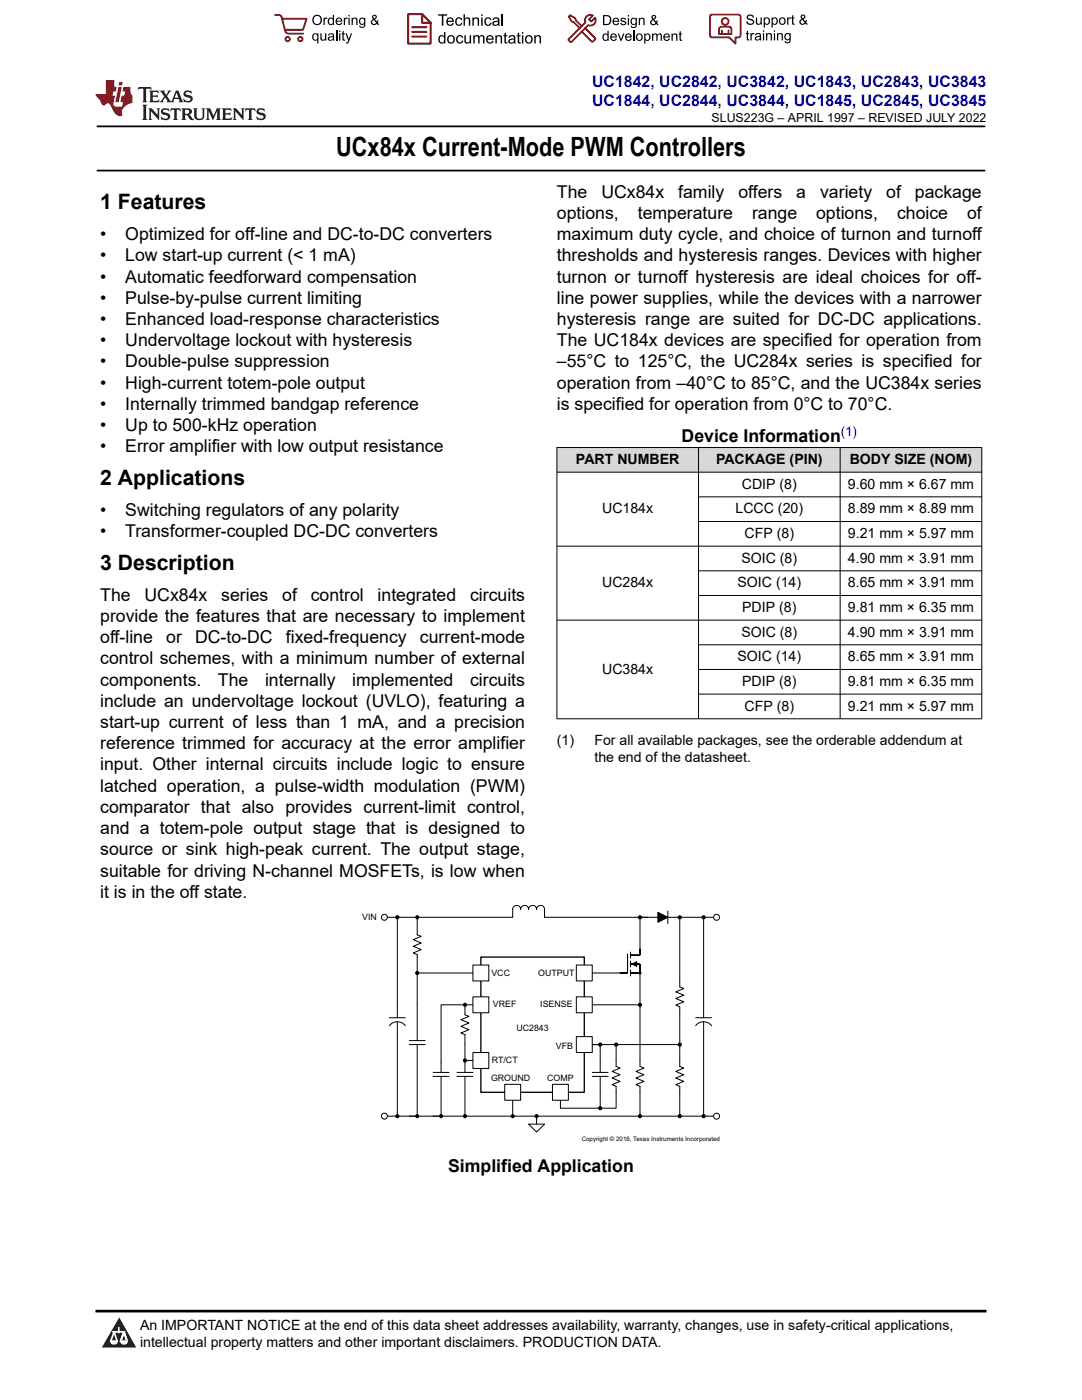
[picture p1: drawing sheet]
<svg xmlns="http://www.w3.org/2000/svg" width="216mm" height="279mm" viewBox="0 0 216 279" stroke-linecap="round" stroke-linejoin="round" font-family="sans-serif">
<path d="M19.3 25.2h177.3M19.3 34h177.3" fill="none" stroke="#000" stroke-width=".35"/>
<g fill="#d8d8d8">
<path d="M111.1 89.3h84.8v4.9h-84.8z" fill-rule="evenodd"/>
<path d="M111.2 89.4h28.1v4.8h-28.1z" fill-rule="evenodd"/>
<path d="M139.4 89.4h28.2v4.8h-28.2z" fill-rule="evenodd"/>
<path d="M167.7 89.4h28.1v4.8h-28.1z" fill-rule="evenodd"/>
</g>
<g fill="none" stroke="#000" stroke-width=".2">
<path d="M111.1 89.3h84.9M111.1 94.2h84.9M111.1 89.3v54.2M139.4 89.3v54.2M139.4 99.2h56.6M167.6 89.3v54.2M195.9 89.3v54.2M139.4 104.1h56.6M139.4 113.9h56.6M139.4 118.8h56.6M196 109h-84.9M139.4 128.7h56.6"/>
<path d="M139.4 133.6h56.6M139.4 138.5h56.6M196 123.8h-84.9M196 143.4h-84.9M83.3 183.1v3.4l.7 .4-1.5 .6 1.5 .7-1.5 .7 1.5 .6-1.5 .7 .8 .3v.5M77.7 204.7a1.98 1.98 0 0 1 3.2 0M77.7 203.1h3.2M79.3 200.9v2.2M79.3 203.9v3M81.7 208.5h3.1M81.7 207.7h3.1M83.3 200.5v7.2"/>
<path d="M83.3 208.5v14.3M86.4 214.8h3.2M86.4 214h3.2M88 212v2M88 214.8v8M91.2 214.8h3.2M91.2 214h3.2M92.8 200.5v2l.8 .3-1.6 .7 1.6 .7-1.6 .6 1.6 .7-1.6 .7 .8 .3v2M92.8 211.6v2.4M92.8 214.8v8"/>
<circle cx="83.3" cy="194.2" r=".32"/>
</g>
<path d="M96 191h20.6v27h-20.6z" fill="none" stroke="#000" stroke-width=".26"/>
<circle cx="83.3" cy="194.2" r=".32" fill="#000"/>
<path d="M100.7 216.4h3.2v3.2h-3.2z" fill-rule="evenodd" fill="#fff"/>
<path d="M100.7 216.4h3.2v3.2h-3.2z" fill="none" stroke="#000" stroke-width=".2"/>
<path d="M110.2 216.4h3.2v3.2h-3.2z" fill-rule="evenodd" fill="#fff"/>
<path d="M110.2 216.4h3.2v3.2h-3.2z" fill="none" stroke="#000" stroke-width=".2"/>
<path d="M115 192.6h3.2v3.2h-3.2z" fill-rule="evenodd" fill="#fff"/>
<path d="M115 192.6h3.2v3.2h-3.2z" fill="none" stroke="#000" stroke-width=".2"/>
<path d="M115 198.9h3.2v3.2h-3.2z" fill-rule="evenodd" fill="#fff"/>
<path d="M115 198.9h3.2v3.2h-3.2z" fill="none" stroke="#000" stroke-width=".2"/>
<path d="M115 206.9h3.2v3.2h-3.2z" fill-rule="evenodd" fill="#fff"/>
<path d="M83.3 183.1h19v-1.6a.79 .79 0 0 1 .8-.8 .79 .79 0 0 1 .8 .8 .79 .79 0 0 1 .8-.8 .79 .79 0 0 1 .8 .8 .79 .79 0 0 1 .8-.8 .79 .79 0 0 1 .8 .8 .79 .79 0 0 1 .8-.8 .79 .79 0 0 1 .8 .8v1.6M83.3 191v3.2h11.1M83.3 194.2v6.3M115 206.9h3.2v3.2h-3.2z" fill="none" stroke="#000" stroke-width=".2"/>
<circle cx="76.7" cy="183.1" r=".6" fill="#fff"/>
<g fill="none" stroke="#000" stroke-width=".2">
<path d="M77.3 183.1h6M79.3 183.1v17.8M79.3 206.9v15.9h4M92.8 208.5v3.1h1.6M94.4 200.5h-6.4v11.5M81.7 222.8h11.1"/>
<circle cx="76.7" cy="183.1" r=".6"/>
<circle cx="79.3" cy="183.1" r=".32"/>
<circle cx="83.3" cy="183.1" r=".32"/>
<circle cx="92.8" cy="211.6" r=".32"/>
<circle cx="92.8" cy="200.5" r=".32"/>
<circle cx="83.3" cy="222.8" r=".32"/>
<circle cx="88" cy="222.8" r=".32"/>
<circle cx="92.8" cy="222.8" r=".32"/>
</g>
<g fill="#000">
<circle cx="79.3" cy="183.1" r=".32"/>
<circle cx="83.3" cy="183.1" r=".32"/>
<circle cx="92.8" cy="211.6" r=".32"/>
<circle cx="92.8" cy="200.5" r=".32"/>
<circle cx="83.3" cy="222.8" r=".32"/>
<circle cx="88" cy="222.8" r=".32"/>
<circle cx="92.8" cy="222.8" r=".32"/>
</g>
<path d="M94.4 192.6h3.1v3.2h-3.1z" fill-rule="evenodd" fill="#fff"/>
<path d="M94.4 192.6h3.1v3.2h-3.1z" fill="none" stroke="#000" stroke-width=".2"/>
<path d="M94.4 198.9h3.1v3.2h-3.1z" fill-rule="evenodd" fill="#fff"/>
<path d="M94.4 198.9h3.1v3.2h-3.1z" fill="none" stroke="#000" stroke-width=".2"/>
<path d="M94.4 210.1h3.1v3.1h-3.1z" fill-rule="evenodd" fill="#fff"/>
<g fill="none" stroke="#000" stroke-width=".2">
<path d="M108.7 183.1h26.9v13.9l.8 .3-1.6 .7 1.6 .6-1.6 .7 1.6 .6-1.6 .7 .8 .3v11.9l.8 .4-1.6 .6 1.6 .7-1.6 .6 1.6 .7-1.6 .7 .8 .3v6h-7.9M125.2 190.4v3.8h-7M125.8 192.4h1.9v1.8h-1.9M125.8 190v1.2M125.8 191.8v1.2M125.8 193.6v1.2M126.1 192.4l1-.5v1zM127.7 194.2v18.6l.8 .4-1.6 .6 1.6 .7-1.6 .6 1.6 .7-1.6 .7 .8 .3v6h-25.4M129.3 183.1h-1.6v7.5h-1.9M131.3 182.1l2 1-2 1zM133.3 181.8v2.5M94.4 210.1h3.1v3.1h-3.1z"/>
<path d="M102.3 219.6v3.2h-9.5M118.2 214.8h3.2M118.2 214h3.2M118.2 200.5h9.5M119.8 214v-5.5h-1.6h4.7v4.3l.8 .4-1.6 .6 1.6 .7-1.6 .6 1.6 .7-1.6 .7 .8 .3v4.4h-3.1M119.8 214.8v6.4h-8v-1.6M122.9 208.5h12.7M138.8 204.7a1.98 1.98 0 0 1 3.2 0M138.8 203.1h3.2M140.4 200.9v2.2M140.4 203.9v3M105.5 224.3h3.2l-1.6 1.6z"/>
<path d="M107.1 222.8v1.5"/>
<circle cx="127.7" cy="183.1" r=".32"/>
<circle cx="135.6" cy="183.1" r=".32"/>
<circle cx="119.8" cy="208.5" r=".32"/>
<circle cx="122.9" cy="208.5" r=".32"/>
<circle cx="127.7" cy="200.5" r=".32"/>
<circle cx="135.6" cy="208.5" r=".32"/>
<circle cx="102.3" cy="222.8" r=".32"/>
<circle cx="107.1" cy="222.8" r=".32"/>
<circle cx="119.8" cy="221.2" r=".32"/>
<circle cx="127.7" cy="222.8" r=".32"/>
</g>
<g fill="#000">
<path d="M126.1 192.4l1-.5v1z"/>
<path d="M131.3 182.1l2 1-2 1z" fill-rule="evenodd"/>
<circle cx="127.7" cy="183.1" r=".32"/>
<circle cx="127.7" cy="194.2" r=".32"/>
<circle cx="135.6" cy="183.1" r=".32"/>
<circle cx="119.8" cy="208.5" r=".32"/>
<circle cx="122.9" cy="208.5" r=".32"/>
<circle cx="127.7" cy="200.5" r=".32"/>
<circle cx="135.6" cy="208.5" r=".32"/>
<circle cx="102.3" cy="222.8" r=".32"/>
<circle cx="107.1" cy="222.8" r=".32"/>
<circle cx="119.8" cy="221.2" r=".32"/>
<circle cx="127.7" cy="222.8" r=".32"/>
</g>
<circle cx="143" cy="183.1" r=".6" fill="#fff"/>
<g fill="none" stroke="#000" stroke-width=".2">
<path d="M135.6 183.1h6.8M140.4 183.1v17.8M140.4 206.9v15.9h-4.8"/>
<circle cx="143" cy="183.1" r=".6"/>
<circle cx="135.6" cy="222.8" r=".32"/>
</g>
<circle cx="135.6" cy="222.8" r=".32" fill="#000"/>
<circle cx="143" cy="222.8" r=".6" fill="#fff"/>
<g fill="none" stroke="#000" stroke-width=".2">
<path d="M140.4 222.8h2"/>
<circle cx="140.4" cy="183.1" r=".32"/>
<circle cx="140.4" cy="222.8" r=".32"/>
<circle cx="143" cy="222.8" r=".6"/>
</g>
<g fill="#000">
<circle cx="140.4" cy="183.1" r=".32"/>
<circle cx="140.4" cy="222.8" r=".32"/>
</g>
<circle cx="76.7" cy="222.8" r=".6" fill="#fff"/>
<g fill="none" stroke="#000" stroke-width=".2">
<path d="M77.3 222.8h2"/>
<circle cx="76.7" cy="222.8" r=".6"/>
<circle cx="79.3" cy="222.8" r=".32"/>
</g>
<circle cx="79.3" cy="222.8" r=".32" fill="#000"/>
<path d="M0 0h215.9v23.8h-215.9z" fill-rule="evenodd" fill="#fff"/>
<path d="M27.7 17.4l-.2 .6 .5-.3h.6v.1v2.2l-.2 .4h1l-.2-.4v-2.2v-.1h.5l.5 .3-.1-.6zM29.8 18.1l.2 .4v1.5l-.2 .4h1.9l.1-.6a1.08 1.08 0 0 1-1.3 .2v-.7h.6l.4 .2v-.6l-.4 .2h-.6v-.6l.2-.1a1 1 0 0 1 1 .2l-.1-.5zM31.8 18.1l1 1.1-1 1.2h.9l-.2-.2 .4-.7 .5 .7-.2 .2h1.6l-.2-.2 .1-.4h1l.1 .4-.1 .2h.9l-.2-.3-.8-2h-.5l-1 2.2-.8-1.1 .9-1.1h-.8l.2 .2-.5 .7-.3-.7 .1-.2zM35.2 18.5l.4 1h-.8zM36.8 18.2a.65 .65 0 0 0-.2 .7 .65 .65 0 0 0 .6 .5l.7 .2 .1 .2a.79 .79 0 0 1-.7 .4 .79 .79 0 0 1-.7-.5l.1 .7 .2-.1a.93 .93 0 0 0 1.1 .1 .93 .93 0 0 0 .4-1 1.46 1.46 0 0 0-1.2-.6l-.1-.3a1.09 1.09 0 0 1 1.2 .2l-.2-.6-.1 .1-.6-.2zM28.4 20.9l.2 .4v2.3l-.2 .3h1l-.2-.3v-2.3l.2-.4zM29.6 21.6l.2 .4v1.6l-.2 .3h.8l-.3-.3v-1.4l1.7 1.8v-2l.2-.4h-.8l.2 .2 .1 1.1-1.2-1.3zM32.3 21.8a.65 .65 0 0 0-.2 .7 .65 .65 0 0 0 .7 .4l.6 .2 .1 .2a.79 .79 0 0 1-.7 .4 .79 .79 0 0 1-.7-.5l.1 .7 .2-.1a.93 .93 0 0 0 1.1 .1 .93 .93 0 0 0 .4-.9 1.46 1.46 0 0 0-1.2-.6l-.1-.4a1.09 1.09 0 0 1 1.2 .2l-.2-.6-.1 .1-.6-.1zM34.1 21.6l-.1 .7a.63 .63 0 0 1 .7-.4l.1 1.7-.3 .3h1l-.2-.3v-1.7a.66 .66 0 0 1 .8 .4l-.1-.7zM36.2 21.6l.2 .4v1.6l-.2 .3h.9l-.2-.2v-.7h.5l.1 .2a.79 .79 0 0 0 1.2 .6l-1-.9a.61 .61 0 0 0 .6-.6 .61 .61 0 0 0-.5-.6zM36.9 21.9h.2a.47 .47 0 0 1 .5 .1 .47 .47 0 0 1 .1 .5l-.2 .2h-.6zM38.5 21.6l.2 .2a2.27 2.27 0 0 0 .4 2 1.04 1.04 0 0 0 1.7-.7v-1.3l.2-.2h-.8l.2 .4v1.1a.6 .6 0 0 1-.6 .6 .6 .6 0 0 1-.6-.6v-1.1l.3-.4zM41.1 21.6l.2 .4v1.6l-.2 .3h.7l-.2-.3v-1.5l.9 1.9 .8-1.9v1.5l-.2 .3h1l-.3-.3v-1.6l.3-.4h-.8l-.7 1.5-.7-1.5zM44.3 21.6l.2 .4v1.6l-.2 .3h1.9l.1-.5a1.09 1.09 0 0 1-1.3 .1v-.6h.6l.4 .1v-.6l-.4 .2h-.6v-.6l.2-.1a1.01 1.01 0 0 1 1 .3l-.1-.6zM46.4 21.6l.3 .4v1.6l-.3 .3h.8l-.2-.3v-1.4l1.6 1.8v-2l.2-.4h-.7l.2 .2v1.1l-1.2-1.3zM49 21.6l-.1 .7a.63 .63 0 0 1 .8-.4v1.7l-.3 .3h1l-.2-.3v-1.7a.66 .66 0 0 1 .8 .4l-.1-.7zM51.4 21.8a.65 .65 0 0 0-.2 .7 .65 .65 0 0 0 .6 .4l.6 .2 .2 .2a.79 .79 0 0 1-.8 .4 .79 .79 0 0 1-.6-.5l.1 .7 .2-.1a.93 .93 0 0 0 1 .1 .93 .93 0 0 0 .5-.9 1.46 1.46 0 0 0-1.3-.6l-.1-.4a1.09 1.09 0 0 1 1.3 .2l-.2-.6-.2 .1-.5-.1z" fill="#231f20"/>
<path d="M21.1 16v2.8h-2.1l.1 .3 .9 1a.95 .95 0 0 0 .9 .9 .59 .59 0 0 1 .6-.4 .59 .59 0 0 1 .5 .4l.4 .8a1.59 1.59 0 0 0 2.1 1.3 1.61 1.61 0 0 1 1-2.2l1-.4-.1-1.5a1.59 1.59 0 0 1-.4-1.6h-1.4l-.2 .9h.5l-.1 .8h-.5l-.2 1v.2l.4 .1-.2 .9h-.6a.73 .73 0 0 1-1.1-.7l.3-1.5h-.5l.2-.8h.5l.2-.9h-.5v-1.4zM23.6 17.4l-.6 3h.7l.6-3zM23.8 16.4l-.1 .7h.7l.1-.7z" fill="#ed1c24"/>
<g fill="#000">
<path d="M62.3 4a1 1 0 0 1 2 0 1 1 0 0 1-2 0zM62.8 3.4a.78 .78 0 0 0-.1 1.1 .78 .78 0 0 0 1.1 .1 .78 .78 0 0 0 .1-1.1 .78 .78 0 0 0-1.1-.1z" fill-rule="evenodd"/>
<path d="M62.5 6.8l.4-.2 .4 .3v-.2h.2v2h-.2v-.7a.68 .68 0 0 1-.9-.1 .68 .68 0 0 1 0-.9zM62.6 7a.51 .51 0 0 0-.1 .6 .51 .51 0 0 0 .7 .2 .51 .51 0 0 0 .1-.7 .51 .51 0 0 0-.7-.1z" fill-rule="evenodd"/>
<path d="M64.5 3.5h.3v.3l.1-.3h.3l.1 .1-.1 .2a.32 .32 0 0 0-.3 0 .32 .32 0 0 0-.1 .4v.8h-.3z" fill-rule="evenodd"/>
<path d="M63.9 6.7h.3v.8a.36 .36 0 0 0 .3 .4 .36 .36 0 0 0 .4-.5v-.7h.2v1.4h-.2v-.2a.51 .51 0 0 1-.6 .2 .51 .51 0 0 1-.4-.5z" fill-rule="evenodd"/>
<path d="M65.6 3.7l.4-.2 .4 .2v-.7h.3v2h-.3v-.2a.7 .7 0 0 1-1-.1 .7 .7 0 0 1 .2-1zM65.8 3.8a.51 .51 0 0 0-.1 .7 .51 .51 0 0 0 .6 .2 .51 .51 0 0 0 .1-.7 .51 .51 0 0 0-.6-.2z" fill-rule="evenodd"/>
<path d="M65.6 6.8a.66 .66 0 0 1 .8-.1 .66 .66 0 0 1 .3 .8v.6h-.2l-.1-.2a.52 .52 0 0 1-.7 .2 .52 .52 0 0 1-.2-.6l.3-.2a.42 .42 0 0 0 .6-.3l-.3-.2-.3 .1-.1 .2h-.3zM65.7 7.6a.35 .35 0 0 0 .3 .4 .35 .35 0 0 0 .4-.4v-.2z" fill-rule="evenodd"/>
<path d="M67.7 6.1h.2v.3h-.2zM67.7 6.7h.2v1.4h-.2z" fill-rule="evenodd"/>
<path d="M67.1 3.7a.68 .68 0 0 1 .9-.1 .68 .68 0 0 1 .3 .7h-1.1a.42 .42 0 0 0 .3 .5 .42 .42 0 0 0 .5-.3h.3a.73 .73 0 0 1-1.1 .4 .73 .73 0 0 1-.1-1.2zM67.4 3.8l-.2 .3h.8l-.2-.4z" fill-rule="evenodd"/>
<path d="M68.6 3.5h.2v.3l.2-.3h.3l.1 .1-.1 .2a.32 .32 0 0 0-.4 0 .32 .32 0 0 0-.1 .4v.8h-.2z" fill-rule="evenodd"/>
<path d="M68.3 6.3l.3-.1v.5h.2v.1h-.2v.9l.3 .4a.36 .36 0 0 1-.4 0 .36 .36 0 0 1-.2-.4v-.9h-.1v-.1h.1z" fill-rule="evenodd"/>
<path d="M68.9 6.7h.3l.4 1.1 .4-1.1h.3l-.6 1.4a.51 .51 0 0 1-.6 .6l-.1-.3h.3l.2-.3z" fill-rule="evenodd"/>
<path d="M69.5 3h.3v.3h-.3zM69.5 3.5h.3v1.5h-.3z" fill-rule="evenodd"/>
<path d="M70.2 3.5h.2v.2a.52 .52 0 0 1 .6-.2 .52 .52 0 0 1 .3 .6v.9h-.2v-.9a.34 .34 0 0 0-.3-.4 .34 .34 0 0 0-.4 .3v1h-.2z" fill-rule="evenodd"/>
<path d="M71.8 3.7l.4-.2 .5 .2v-.2h.2v1.3a.64 .64 0 0 1-.5 .8 .64 .64 0 0 1-.7-.5h.2a.41 .41 0 0 0 .5 .2 .41 .41 0 0 0 .2-.5 .69 .69 0 0 1-.9-.1 .69 .69 0 0 1 .1-1zM72 3.8a.5 .5 0 0 0-.1 .7 .5 .5 0 0 0 .7 .1 .5 .5 0 0 0 .1-.6 .5 .5 0 0 0-.7-.2z" fill-rule="evenodd"/>
<path d="M74.4 3.1a.47 .47 0 0 1 .7 .1 .47 .47 0 0 1-.3 .7l.4 .4 .1-.3 .2 .1-.1 .4 .3 .3-.2 .2-.3-.3a.63 .63 0 0 1-1 .1 .63 .63 0 0 1 .3-1l-.3-.4zM74.5 3.4a.27 .27 0 0 0 .5 0 .27 .27 0 0 0-.5 0zM74.4 4.1a.4 .4 0 0 0 0 .6 .4 .4 0 0 0 .6-.1l-.4-.6z" fill-rule="evenodd"/>
<path d="M87.4 2.9h1.8v.2h-.7v2h-.3v-2h-.8z" fill-rule="evenodd"/>
<path d="M87.6 7.2l.5-.2 .5 .2v-.8h.3v2.3h-.3v-.2a.76 .76 0 0 1-1-.1 .76 .76 0 0 1-.1-1zM87.9 7.4a.58 .58 0 0 0-.2 .7 .58 .58 0 0 0 .8 .2 .58 .58 0 0 0 .1-.7 .58 .58 0 0 0-.7-.2z" fill-rule="evenodd"/>
<path d="M89.5 7.2a.81 .81 0 0 1 1.1 .1 .81 .81 0 0 1-.2 1.2 .81 .81 0 0 1-1.1-.2l-.1-.7zM89.6 7.4a.57 .57 0 0 0 0 .8 .57 .57 0 0 0 .8 0 .57 .57 0 0 0 0-.7 .57 .57 0 0 0-.8-.1z" fill-rule="evenodd"/>
<path d="M89.3 3.7a.77 .77 0 0 1 .9-.2 .77 .77 0 0 1 .4 .9h-1.3a.48 .48 0 0 0 .4 .5 .48 .48 0 0 0 .6-.3h.3a.83 .83 0 0 1-1.3 .4 .83 .83 0 0 1 0-1.3zM89.5 3.8l-.2 .4h1l-.3-.5z" fill-rule="evenodd"/>
<path d="M91 3.7a.7 .7 0 0 1 1.2 .3h-.2a.45 .45 0 0 0-.6-.3 .45 .45 0 0 0-.3 .6 .45 .45 0 0 0 .3 .6 .45 .45 0 0 0 .6-.4l.3 .1a.76 .76 0 0 1-1.1 .5 .76 .76 0 0 1-.3-1.1z" fill-rule="evenodd"/>
<path d="M91.2 7.2a.7 .7 0 0 1 1.2 .3l-.3 .1a.45 .45 0 0 0-.5-.4 .45 .45 0 0 0-.3 .7 .45 .45 0 0 0 .3 .6 .45 .45 0 0 0 .6-.4h.2a.76 .76 0 0 1-1 .5 .76 .76 0 0 1-.4-1.1z" fill-rule="evenodd"/>
<path d="M92.5 2.9h.3v.8a.59 .59 0 0 1 .7-.2 .59 .59 0 0 1 .3 .6v1h-.2v-1a.4 .4 0 0 0-.5-.4 .4 .4 0 0 0-.3 .5v.9h-.3z" fill-rule="evenodd"/>
<path d="M92.7 7h.2v.9a.41 .41 0 0 0 .5 .6 .41 .41 0 0 0 .3-.6v-.9h.3v1.7h-.3v-.3a.58 .58 0 0 1-.7 .3 .58 .58 0 0 1-.3-.7z" fill-rule="evenodd"/>
<path d="M94.3 3.5h.2v.2a.59 .59 0 0 1 .7-.2 .59 .59 0 0 1 .4 .6v1h-.3v-1a.41 .41 0 0 0-.4-.4 .41 .41 0 0 0-.4 .5v.9h-.2z" fill-rule="evenodd"/>
<path d="M94.4 7h.3v.3a.56 .56 0 0 1 1 0 .54 .54 0 0 1 .6-.3 .54 .54 0 0 1 .4 .5v1.2h-.3v-1.1a.34 .34 0 0 0-.3-.4 .34 .34 0 0 0-.4 .3v1.2h-.3v-1.1a.38 .38 0 0 0-.5-.3 .38 .38 0 0 0-.2 .5v.9h-.3z" fill-rule="evenodd"/>
<path d="M96 2.9h.3v.3h-.3zM96 3.5h.3v1.6h-.3z" fill-rule="evenodd"/>
<path d="M96.8 3.7a.7 .7 0 0 1 1.3 .3h-.3a.45 .45 0 0 0-.6-.3 .45 .45 0 0 0-.3 .6 .45 .45 0 0 0 .3 .6 .45 .45 0 0 0 .6-.4l.3 .1a.76 .76 0 0 1-1.1 .5 .76 .76 0 0 1-.3-1.1z" fill-rule="evenodd"/>
<path d="M97.2 7.2a.77 .77 0 0 1 .9-.1 .77 .77 0 0 1 .4 .8h-1.2a.48 .48 0 0 0 .3 .6 .48 .48 0 0 0 .6-.4l.3 .1a.83 .83 0 0 1-1.3 .3 .83 .83 0 0 1 0-1.3zM97.4 7.4l-.1 .3h.9l-.2-.4z" fill-rule="evenodd"/>
<path d="M98.8 7h.3v.3a.59 .59 0 0 1 .7-.3 .59 .59 0 0 1 .4 .7v1h-.3v-1a.41 .41 0 0 0-.5-.5 .41 .41 0 0 0-.3 .6v.9h-.3z" fill-rule="evenodd"/>
<path d="M98.4 3.7a.74 .74 0 0 1 1-.2 .74 .74 0 0 1 .3 .9v.7h-.3v-.2a.59 .59 0 0 1-.8 .3 .59 .59 0 0 1-.3-.8l1.1-.3a.42 .42 0 0 0-.4-.4 .42 .42 0 0 0-.5 .3h-.2zM98.6 4.5a.36 .36 0 0 0 .2 .5 .36 .36 0 0 0 .5-.2l.1-.5z" fill-rule="evenodd"/>
<path d="M100.7 6.6l.2-.1v.5h.3v.2h-.3v1l.1 .2h.2l.1 .3a.41 .41 0 0 1-.5-.1 .41 .41 0 0 1-.1-.4v-1h-.2v-.2h.2z" fill-rule="evenodd"/>
<path d="M101.6 7.2a.74 .74 0 0 1 .9-.2 .74 .74 0 0 1 .3 1l.1 .7h-.3v-.2a.59 .59 0 0 1-.8 .2 .59 .59 0 0 1-.3-.8l1-.3a.42 .42 0 0 0-.3-.4 .42 .42 0 0 0-.5 .3h-.3zM101.8 8.1a.36 .36 0 0 0 .1 .5 .36 .36 0 0 0 .5-.3l.2-.4z" fill-rule="evenodd"/>
<path d="M103.3 6.6l.3-.1v.5h.3v.2h-.3v1l.1 .2h.2v.3a.41 .41 0 0 1-.5-.1 .41 .41 0 0 1-.1-.4v-1h-.2v-.2h.2z" fill-rule="evenodd"/>
<path d="M104.1 6.4h.3v.3h-.3zM104.1 7h.3v1.7h-.3z" fill-rule="evenodd"/>
<path d="M105 7.2a.81 .81 0 0 1 1.1 .1 .81 .81 0 0 1-.1 1.2 .81 .81 0 0 1-1.2-.2v-.7zM105.2 7.4a.57 .57 0 0 0-.1 .8 .57 .57 0 0 0 .8 0 .57 .57 0 0 0 0-.7 .57 .57 0 0 0-.7-.1z" fill-rule="evenodd"/>
<path d="M106.6 7h.3v.3a.59 .59 0 0 1 .7-.3 .59 .59 0 0 1 .4 .7v1h-.3v-1a.41 .41 0 0 0-.5-.5 .41 .41 0 0 0-.3 .6v.9h-.3z" fill-rule="evenodd"/>
<path d="M120.3 3h.7a1 1 0 0 1 1 1 1 1 0 0 1-1 1h-.7zM120.6 3.2v1.6h.4a.77 .77 0 0 0 .7-.8 .77 .77 0 0 0-.7-.8z" fill-rule="evenodd"/>
<path d="M120.4 6.9l.4-.2 .4 .2v-.8h.3v2h-.3v-.1a.7 .7 0 0 1-.9-.2 .7 .7 0 0 1 .1-.9zM120.6 7a.51 .51 0 0 0-.1 .7 .51 .51 0 0 0 .6 .1 .51 .51 0 0 0 .1-.6 .51 .51 0 0 0-.6-.2z" fill-rule="evenodd"/>
<path d="M122 6.9a.68 .68 0 0 1 .8-.2 .68 .68 0 0 1 .3 .8h-1.1a.42 .42 0 0 0 .3 .5 .42 .42 0 0 0 .5-.3h.3a.73 .73 0 0 1-1.1 .3 .73 .73 0 0 1 0-1.1zM122.2 7l-.2 .3h.8l-.2-.4z" fill-rule="evenodd"/>
<path d="M122.4 3.7a.68 .68 0 0 1 .8-.1 .68 .68 0 0 1 .4 .8h-1.1a.42 .42 0 0 0 .3 .4 .42 .42 0 0 0 .5-.3l.3 .1a.73 .73 0 0 1-1.2 .3 .73 .73 0 0 1 0-1.2zM122.6 3.8l-.1 .3h.8l-.2-.3z" fill-rule="evenodd"/>
<path d="M123.9 3.7l.1-.1a.62 .62 0 0 1 .9 .3l-.2 .1a.29 .29 0 0 0-.3-.3 .29 .29 0 0 0-.3 .3l.1 .1a.58 .58 0 0 1 .6 .1 .58 .58 0 0 1 .1 .6 .67 .67 0 0 1-1.1-.2l.2-.1a.33 .33 0 0 0 .4 .4 .33 .33 0 0 0 .3-.4 .71 .71 0 0 1-.9-.6z" fill-rule="evenodd"/>
<path d="M123.3 6.7h.2l.4 1.2 .4-1.2h.3l-.6 1.4h-.2z" fill-rule="evenodd"/>
<path d="M125.3 3h.2v.3h-.2zM125.3 3.6h.2v1.4h-.2z" fill-rule="evenodd"/>
<path d="M124.9 6.9a.68 .68 0 0 1 .8-.2 .68 .68 0 0 1 .4 .8h-1.1a.42 .42 0 0 0 .3 .5 .42 .42 0 0 0 .5-.3h.3a.73 .73 0 0 1-1.2 .3 .73 .73 0 0 1 0-1.1zM125.1 7l-.1 .3h.8l-.2-.4z" fill-rule="evenodd"/>
<path d="M126 3.7l.4-.2 .4 .2v-.1h.3v1.2a.64 .64 0 0 1-.5 .8 .64 .64 0 0 1-.8-.5l.3 .1a.41 .41 0 0 0 .5 .2 .41 .41 0 0 0 .2-.6 .69 .69 0 0 1-.9-.1 .69 .69 0 0 1 .1-1zM126.2 3.9a.5 .5 0 0 0-.1 .6 .5 .5 0 0 0 .6 .2 .5 .5 0 0 0 .2-.7 .5 .5 0 0 0-.7-.1z" fill-rule="evenodd"/>
<path d="M126.9 7.4a.73 .73 0 0 1 1.4 0 .73 .73 0 0 1-1.4 0zM127.3 7a.5 .5 0 0 0-.1 .7 .5 .5 0 0 0 .7 0 .5 .5 0 0 0 0-.6 .5 .5 0 0 0-.6-.1z" fill-rule="evenodd"/>
<path d="M127.5 3.6h.2v.2a.52 .52 0 0 1 .6-.3 .52 .52 0 0 1 .3 .6v.9h-.2v-.9a.34 .34 0 0 0-.3-.4 .34 .34 0 0 0-.4 .3v1h-.2z" fill-rule="evenodd"/>
<path d="M128.5 6.7h.3v.2a.67 .67 0 0 1 .9 0 .67 .67 0 0 1 0 .9 .55 .55 0 0 1-.9 .2v.7h-.3zM128.9 7a.5 .5 0 0 0-.1 .7 .5 .5 0 0 0 .6 .1 .5 .5 0 0 0 .2-.6 .5 .5 0 0 0-.7-.2z" fill-rule="evenodd"/>
<path d="M130.1 6.7h.2v.2a.49 .49 0 0 1 .9 0l.4-.2a.42 .42 0 0 1 .5 .4v1h-.3v-.9a.3 .3 0 0 0-.2-.3 .3 .3 0 0 0-.4 .2v1h-.2v-.9a.33 .33 0 0 0-.5-.3 .33 .33 0 0 0-.2 .5v.7h-.2z" fill-rule="evenodd"/>
<path d="M130.1 3.1a.47 .47 0 0 1 .8 .1 .47 .47 0 0 1-.3 .7l.3 .4 .1-.2h.3l-.2 .5 .3 .3-.2 .2-.3-.3a.63 .63 0 0 1-1 .1 .63 .63 0 0 1 .3-1l-.2-.5zM130.2 3.5a.27 .27 0 0 0 .5 0 .27 .27 0 0 0-.5 0zM130.2 4.1a.4 .4 0 0 0 0 .7 .4 .4 0 0 0 .6-.2l-.5-.6z" fill-rule="evenodd"/>
<path d="M132.5 6.9a.68 .68 0 0 1 .9-.2 .68 .68 0 0 1 .3 .8h-1.1a.42 .42 0 0 0 .3 .5 .42 .42 0 0 0 .5-.3h.3a.73 .73 0 0 1-1.1 .3 .73 .73 0 0 1-.1-1.1zM132.7 7l-.1 .3h.8l-.2-.4z" fill-rule="evenodd"/>
<path d="M134 6.7h.2v.2a.52 .52 0 0 1 .6-.2 .52 .52 0 0 1 .4 .6v.8h-.3v-.8a.34 .34 0 0 0-.2-.4 .34 .34 0 0 0-.4 .2l-.1 1h-.2z" fill-rule="evenodd"/>
<path d="M135.6 6.3l.2-.1v.5h.3v.2h-.3v.8l.3 .4a.36 .36 0 0 1-.4 0 .36 .36 0 0 1-.1-.4v-.8h-.2v-.2h.2z" fill-rule="evenodd"/>
<path d="M149.2 3a.8 .8 0 0 1 1.2 .5h-.2a.44 .44 0 0 0-.5-.4 .44 .44 0 0 0-.4 .5l.2 .1a.9 .9 0 0 1 1 .8 .84 .84 0 0 1-.9 .5 .84 .84 0 0 1-.7-.7h.3a.52 .52 0 0 0 .5 .5 .52 .52 0 0 0 .5-.6l-.2-.1a.85 .85 0 0 1-1-.8z" fill-rule="evenodd"/>
<path d="M149 6.3l.3-.2v.5h.2v.2h-.2v.9l.2 .4a.36 .36 0 0 1-.4-.1 .36 .36 0 0 1-.1-.4v-.8h-.2v-.2h.2z" fill-rule="evenodd"/>
<path d="M149.7 6.6h.3v.2l.1-.2h.3l.1 .1-.1 .2a.32 .32 0 0 0-.3 0 .32 .32 0 0 0-.1 .4v.8h-.3z" fill-rule="evenodd"/>
<path d="M150.7 6.8a.66 .66 0 0 1 .9-.2 .66 .66 0 0 1 .3 .9v.6h-.2l-.1-.2a.52 .52 0 0 1-.7 .2 .52 .52 0 0 1-.2-.7l.2-.1a.42 .42 0 0 0 .7-.3l-.3-.2h-.3l-.1 .3-.3-.1zM150.9 7.5a.35 .35 0 0 0 .3 .5 .35 .35 0 0 0 .4-.4v-.3z" fill-rule="evenodd"/>
<path d="M150.8 3.5h.3v.8a.36 .36 0 0 0 .3 .5 .36 .36 0 0 0 .4-.5v-.8h.2v1.4h-.2v-.2a.51 .51 0 0 1-.6 .3 .51 .51 0 0 1-.4-.6z" fill-rule="evenodd"/>
<path d="M152.2 6.1h.3v.2h-.3zM152.2 6.6h.3v1.5h-.3z" fill-rule="evenodd"/>
<path d="M152.4 3.5h.2v.2a.67 .67 0 0 1 .9 0 .67 .67 0 0 1 .1 .9 .55 .55 0 0 1-1 .2v.7h-.2zM152.7 3.8a.5 .5 0 0 0-.1 .7 .5 .5 0 0 0 .7 .1 .5 .5 0 0 0 .1-.6 .5 .5 0 0 0-.7-.2z" fill-rule="evenodd"/>
<path d="M152.9 6.6h.2v.2a.52 .52 0 0 1 .6-.2 .52 .52 0 0 1 .3 .6v.9h-.2v-.9a.34 .34 0 0 0-.3-.4 .34 .34 0 0 0-.4 .2v1.1h-.2z" fill-rule="evenodd"/>
<path d="M153.9 3.5h.3v.2a.67 .67 0 0 1 .9 0 .67 .67 0 0 1 0 .9 .55 .55 0 0 1-.9 .2v.7h-.3zM154.3 3.8a.5 .5 0 0 0-.1 .7 .5 .5 0 0 0 .6 .1 .5 .5 0 0 0 .2-.6 .5 .5 0 0 0-.7-.2z" fill-rule="evenodd"/>
<path d="M154.4 6.1h.3v.2h-.3zM154.4 6.6h.3v1.5h-.3z" fill-rule="evenodd"/>
<path d="M155 6.6h.3v.2a.52 .52 0 0 1 .6-.2 .52 .52 0 0 1 .3 .6v.9h-.2v-.9a.34 .34 0 0 0-.3-.4 .34 .34 0 0 0-.4 .2v1.1h-.3z" fill-rule="evenodd"/>
<path d="M155.4 4.2a.75 .75 0 0 1 1.5 0 .75 .75 0 0 1-1.5 0zM155.8 3.8a.5 .5 0 0 0-.1 .7 .5 .5 0 0 0 .8 0 .5 .5 0 0 0 0-.7 .5 .5 0 0 0-.7 0z" fill-rule="evenodd"/>
<path d="M156.7 6.8l.4-.2 .5 .2v-.2h.2v1.3a.64 .64 0 0 1-.5 .7 .64 .64 0 0 1-.8-.4h.3a.41 .41 0 0 0 .5 .2 .41 .41 0 0 0 .2-.5 .69 .69 0 0 1-.9-.1 .69 .69 0 0 1 .1-1zM156.9 6.9a.5 .5 0 0 0-.1 .7 .5 .5 0 0 0 .6 .1 .5 .5 0 0 0 .2-.7 .5 .5 0 0 0-.7-.1z" fill-rule="evenodd"/>
<path d="M157.1 3.5h.2v.2l.1-.2h.3h.2l-.1 .3a.32 .32 0 0 0-.4 0 .32 .32 0 0 0-.1 .4v.7h-.2z" fill-rule="evenodd"/>
<path d="M158 3.1l.3-.1v.5h.2v.2h-.2v.8l.3 .4a.36 .36 0 0 1-.4 0 .36 .36 0 0 1-.2-.4v-.8h-.1v-.2h.1z" fill-rule="evenodd"/>
<path d="M159.9 3a.47 .47 0 0 1 .7 .1 .47 .47 0 0 1-.3 .7l.4 .5 .1-.3h.2l-.1 .5 .3 .3-.2 .2-.3-.3a.63 .63 0 0 1-1 .1 .63 .63 0 0 1 .3-1l-.3-.5zM160 3.4a.27 .27 0 0 0 .5 0 .27 .27 0 0 0-.5 0zM159.9 4.1a.4 .4 0 0 0 0 .6 .4 .4 0 0 0 .6-.2l-.4-.6z" fill-rule="evenodd"/>
</g>
<path d="M67.2 6.1v2M126.5 6.1v2" fill="none" stroke="#000" stroke-width=".25"/>
<g fill="none" stroke="#de0000" stroke-width=".37">
<path d="M54.9 3h.9a1.19 1.19 0 0 1 .6 1.2l.6 2.1a.85 .85 0 0 0 1 .4h2.5M56.3 3.7h4.9l-.7 2.2h-3.6M116.1 5.2l-1.2-1.1-.1-.5-1-.6-.3 .3 .6 1 .5 .2 1.1 1.1M116.8 5.6l1.9 2v.3l-.4 .4h-.3l-1.9-2zM116.8 5.6l.6-.6a1.07 1.07 0 0 0 1.2-.2 1.07 1.07 0 0 0 .1-1.3l-.7 .8-.5-.4 .8-.8a1.07 1.07 0 0 0-1.2 .2 1.07 1.07 0 0 0-.3 1.2l-3.3 3.3v.3l.3 .3h.2l2.1-2.1M141.7 3.1l.4-.2h5.3l.3 .2 .1 3.9-.2 .4-.8 .1v1.2l-1.3-1.2h-3.4l-.4-.2zM143.5 5.6l.5-.3 1.7 .1 .2 .5v.9h-2.4zM144 6.1v.7M145.4 6.1v.7"/>
<circle cx="57.4" cy="7.8" r=".44"/>
<circle cx="59.9" cy="7.8" r=".44"/>
<circle cx="144.7" cy="4.3" r=".67"/>
</g>
<path d="M100.2 2.9v2.2" fill="none" stroke="#000" stroke-width=".28"/>
<path d="M81.4 2.8h2.8v1.7h1.7v4.2h-4.5zM82.3 6.4h2.8M82.3 5.4h2.8M82.3 7.3h2.8M84.2 2.8l1.7 1.7" fill="none" stroke="#de0000" stroke-width=".42"/>
<path d="M0 261.4h215.9v18h-215.9z" fill-rule="evenodd" fill="#fff"/>
<path d="M23.8 262.9l3.4 6h-6.9z" fill="#231f20"/>
<path d="M22.1 267.7h1.3l-.4 .5h-.3a.55 .55 0 0 1-.6-.5z" fill-rule="evenodd" fill="#fff"/>
<path d="M22.1 267.7h1.3l-.4 .5h-.3a.55 .55 0 0 1-.6-.5z" fill="none" stroke="#231f20" stroke-width=".34"/>
<path d="M22.1 267.7h1.3l-.4 .5h-.5zM22.6 265.8h.1M22.6 265.8h2.3zM23.7 265.9h.1M23.7 264.9v1zM24 267.7h.1" fill="none" stroke="#fff" stroke-width=".34"/>
<path d="M24.7 265.8l-.7 1.9z" fill="#fff"/>
<path d="M24.7 265.8l-.7 1.9z" fill="none" stroke="#fff" stroke-width=".34"/>
<path d="M24.7 265.8l.7 1.9z" fill="#fff"/>
<path d="M24.7 265.8l.7 1.9zM25.3 267.7h.1" fill="none" stroke="#fff" stroke-width=".34"/>
<path d="M22.8 265.8l-.7 1.9z" fill="#fff"/>
<path d="M22.8 265.8l-.7 1.9z" fill="none" stroke="#fff" stroke-width=".34"/>
<path d="M22.8 265.8l.6 1.9z" fill="#fff"/>
<path d="M22.8 265.8l.6 1.9z" fill="none" stroke="#fff" stroke-width=".34"/>
<path d="M24.1 267.7h1.3a.65 .65 0 0 1-.6 .5 .65 .65 0 0 1-.7-.5z" fill-rule="evenodd" fill="#fff"/>
<path d="M24.1 267.7h1.3a.65 .65 0 0 1-.6 .5 .65 .65 0 0 1-.7-.5z" fill="none" stroke="#231f20" stroke-width=".34"/>
<path d="M24 267.7h.1M24.1 267.7h1.3l-.4 .5h-.5z" fill="none" stroke="#fff" stroke-width=".34"/>
<path d="M19 261.7h177.8" fill="none" stroke="#000" stroke-width=".53"/>
<text font-size="5.3" x="67.1" y="31.2">UCx84x Current-Mode PWM Controllers</text>
<g font-size="4.2">
<text x="20" y="41.8">1 Features</text>
<text x="20" y="96.8">2 Applications</text>
<text x="20" y="113.8">3 Description</text>
</g>
<g font-size="3.5">
<text x="111.1" y="39.5">The</text>
<text x="120" y="39.5">UCx84x</text>
<text x="135.3" y="39.5">family</text>
<text x="147.3" y="39.5">offers</text>
<text x="158.9" y="39.5">a</text>
<text x="163.7" y="39.5">variety</text>
<text x="176.8" y="39.5">of</text>
<text x="182.6" y="39.5">package</text>
<text x="20" y="47.9">•</text>
<text x="25" y="47.9">Optimized for off-line and DC-to-DC converters</text>
<text x="111.1" y="47.9">maximum duty cycle, and choice of turnon and turnoff</text>
<text x="111.1" y="43.7">options,</text>
<text x="127.3" y="43.7">temperature</text>
<text x="150.1" y="43.7">range</text>
<text x="162.9" y="43.7">options,</text>
<text x="179" y="43.7">choice</text>
<text x="193" y="43.7">of</text>
<text x="20" y="52.2">•</text>
<text x="25" y="52.2">Low start-up current (&lt; 1 mA)</text>
<text x="111.1" y="52.2">thresholds and hysteresis ranges. Devices with higher</text>
<text x="20" y="56.4">•</text>
<text x="25" y="56.4">Automatic feedforward compensation</text>
<text x="111.1" y="56.4">turnon or turnoff hysteresis are ideal choices for off-</text>
<text x="20" y="60.6">•</text>
<text x="20" y="64.9">•</text>
<text x="25" y="60.6">Pulse-by-pulse current limiting</text>
<text x="25" y="64.9">Enhanced load-response characteristics</text>
<text x="111.1" y="64.9">hysteresis range are suited for DC-DC applications.</text>
<text x="111.1" y="60.6">line power supplies, while the devices with a narrower</text>
<text x="20" y="69.1">•</text>
<text x="25" y="69.1">Undervoltage lockout with hysteresis</text>
<text x="111.1" y="69.1">The UC184x devices are specified for operation from</text>
<text x="20" y="73.3">•</text>
<text x="20" y="77.6">•</text>
<text x="25" y="73.3">Double-pulse suppression</text>
<text x="25" y="77.6">High-current totem-pole output</text>
<text x="111.1" y="73.3">–55°C to 125°C, the UC284x series is specified for</text>
<text x="111.1" y="77.6">operation from –40°C to 85°C, and the UC384x series</text>
<text x="20" y="81.8">•</text>
<text x="25" y="81.8">Internally trimmed bandgap reference</text>
<text x="111.1" y="81.8">is specified for operation from 0°C to 70°C.</text>
<text x="20" y="86">•</text>
<text x="25" y="86">Up to 500-kHz operation</text>
<text x="136" y="88.2">Device Information</text>
<text x="20" y="90.3">•</text>
<text x="25" y="90.3">Error amplifier with low output resistance</text>
<text x="20" y="103">•</text>
<text x="20" y="107.2">•</text>
<text x="25" y="103">Switching regulators of any polarity</text>
<text x="25" y="107.2">Transformer-coupled DC-DC converters</text>
<text x="20" y="119.9">The</text>
<text x="28.8" y="119.9">UCx84x</text>
<text x="44.1" y="119.9">series</text>
<text x="56.3" y="119.9">of</text>
<text x="62" y="119.9">control</text>
<text x="75.4" y="119.9">integrated</text>
<text x="93.8" y="119.9">circuits</text>
<text x="20" y="124.1">provide the features that are necessary to implement</text>
<text x="20" y="128.4">off-line</text>
<text x="33.2" y="128.4">or</text>
<text x="38.9" y="128.4">DC-to-DC</text>
<text x="57" y="128.4">fixed-frequency</text>
<text x="83.8" y="128.4">current-mode</text>
<text x="20" y="132.6">control schemes, with a minimum number of external</text>
<text x="20" y="136.8">components.</text>
<text x="43.5" y="136.8">The</text>
<text x="52.9" y="136.8">internally</text>
<text x="70.3" y="136.8">implemented</text>
<text x="93.8" y="136.8">circuits</text>
<text x="20" y="141.1">include an undervoltage lockout (UVLO), featuring a</text>
<text x="20" y="145.3">start-up current of less than 1 mA, and a precision</text>
<text x="20" y="149.5">reference trimmed for accuracy at the error amplifier</text>
<text x="20" y="153.8">input. Other internal circuits include logic to ensure</text>
<text x="20" y="158">latched operation, a pulse-width modulation (PWM)</text>
<text x="20" y="162.2">comparator that also provides current-limit control,</text>
<text x="20" y="166.5">and a totem-pole output stage that is designed to</text>
<text x="20" y="170.7">source or sink high-peak current. The output stage,</text>
<text x="20" y="174.9">suitable for driving N-channel MOSFETs, is low when</text>
<text x="20" y="179.2">it is in the off state.</text>
<text x="89.4" y="233.9">Simplified Application</text>
</g>
<g font-size="3.2" fill="#00f">
<text x="118.1" y="17.3">UC1842, UC2842, UC3842, UC1843, UC2843, UC3843</text>
<text x="118.1" y="21.1">UC1844, UC2844, UC3844, UC1845, UC2845, UC3845</text>
</g>
<g font-size="2.8">
<text x="114.9" y="92.6">PART NUMBER</text>
<text x="142.9" y="92.6">PACKAGE (PIN)</text>
<text x="169.5" y="92.6">BODY SIZE (NOM)</text>
<text x="148" y="97.5">CDIP (8)</text>
<text x="169.2" y="97.5">9.60 mm × 6.67 mm</text>
<text x="120.2" y="102.4">UC184x</text>
<text x="146.8" y="102.4">LCCC (20)</text>
<text x="148.6" y="107.4">CFP (8)</text>
<text x="169.2" y="102.4">8.89 mm × 8.89 mm</text>
<text x="169.2" y="107.4">9.21 mm × 5.97 mm</text>
<text x="147.9" y="112.3">SOIC (8)</text>
<text x="169.2" y="112.3">4.90 mm × 3.91 mm</text>
<text x="120.2" y="117.2">UC284x</text>
<text x="147.2" y="117.2">SOIC (14)</text>
<text x="169.2" y="117.2">8.65 mm × 3.91 mm</text>
<text x="148.1" y="122.1">PDIP (8)</text>
<text x="169.2" y="122.1">9.81 mm × 6.35 mm</text>
<text x="147.2" y="132">SOIC (14)</text>
<text x="147.9" y="127">SOIC (8)</text>
<text x="169.2" y="127">4.90 mm × 3.91 mm</text>
<text x="169.2" y="132">8.65 mm × 3.91 mm</text>
<text x="120.2" y="134.4">UC384x</text>
<text x="148.1" y="136.9">PDIP (8)</text>
<text x="169.2" y="136.9">9.81 mm × 6.35 mm</text>
<text x="148.6" y="141.8">CFP (8)</text>
<text x="169.2" y="141.8">9.21 mm × 5.97 mm</text>
<text x="111.1" y="148.6">(1)</text>
<text x="118.6" y="148.6">For all available packages, see the orderable addendum at</text>
<text x="118.6" y="152">the end of the datasheet.</text>
<text x="27.9" y="265.5">An IMPORTANT NOTICE at the end of this data sheet addresses availability, warranty, changes, use in safety-critical applications,</text>
<text x="27.9" y="268.9">intellectual property matters and other important disclaimers. PRODUCTION DATA.</text>
</g>
<text font-size="2.6" fill="#00f" x="167.8" y="87">(1)</text>
<text font-size="2.5" x="142" y="24.3">SLUS223G – APRIL 1997 – REVISED JULY 2022</text>
<g font-size="1.8">
<text x="72.3" y="183.6">VIN</text>
<text x="98.1" y="194.7">VCC</text>
<text x="107.4" y="194.7">OUTPUT</text>
<text x="98.4" y="201.1">VREF</text>
<text x="107.8" y="201.1">ISENSE</text>
<text x="103" y="205.8">UC2843</text>
<text x="110.9" y="209.4">VFB</text>
<text x="98" y="215.7">GROUND</text>
<text x="98.1" y="212.2">RT/CT</text>
<text x="109.2" y="215.7">COMP</text>
</g>
<text font-size="1.2" x="116.1" y="227.7">Copyright © 2016, Texas Instruments Incorporated</text>
</svg>
